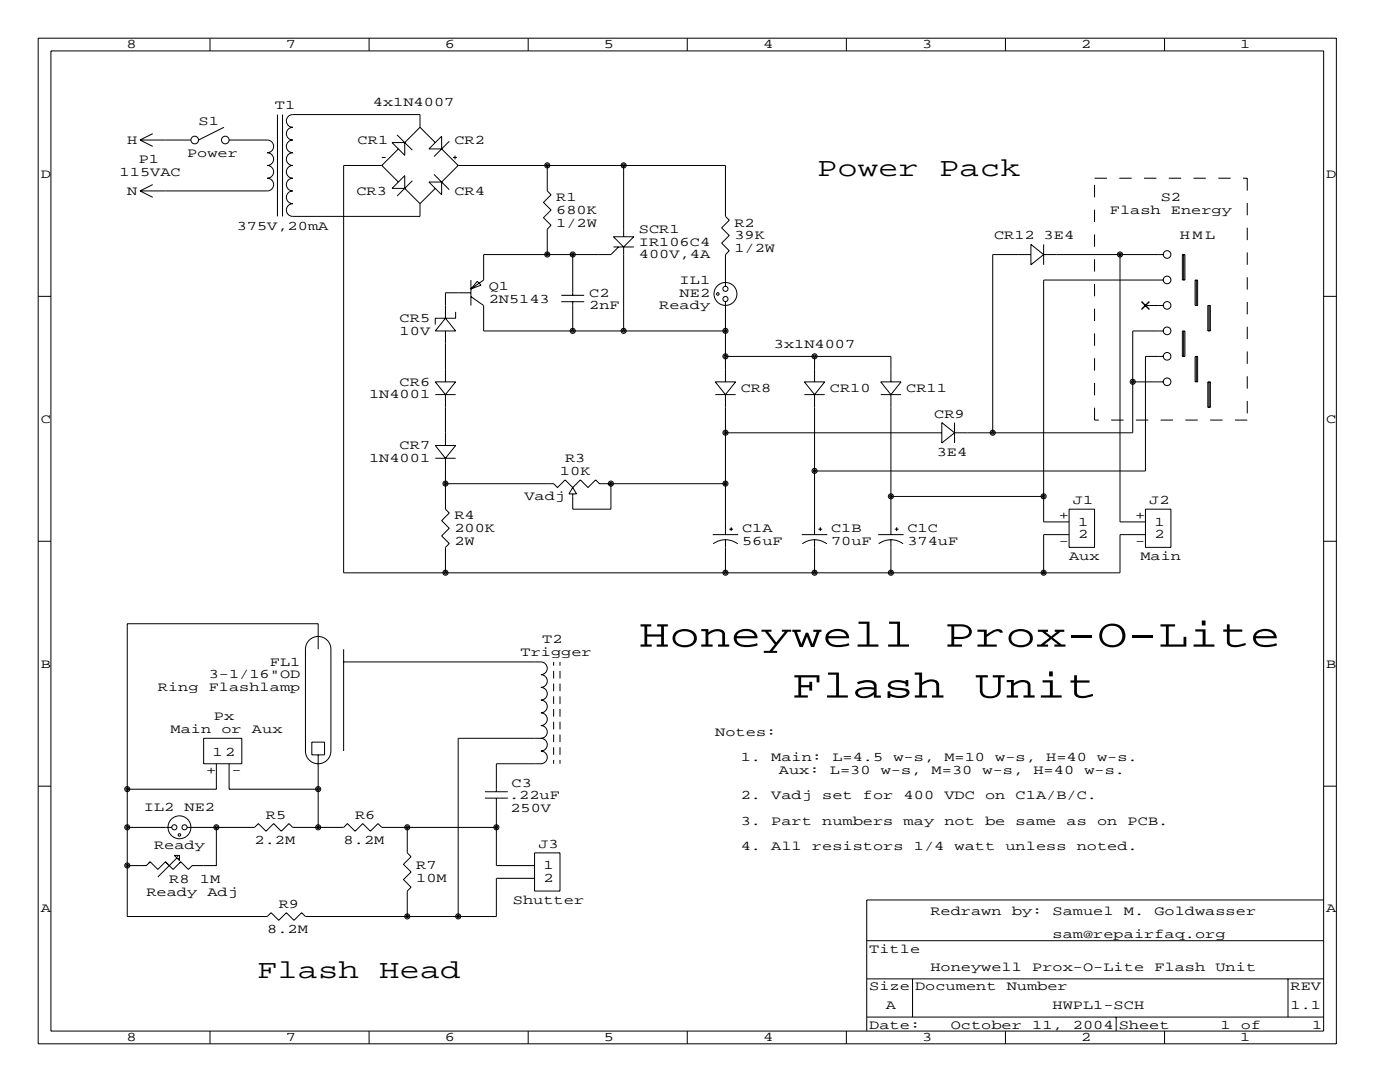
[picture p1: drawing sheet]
<svg xmlns="http://www.w3.org/2000/svg" width="279mm" height="216mm" viewBox="0 0 279 216" stroke-linecap="round" stroke-linejoin="round" font-family="sans-serif">
<g fill="none" stroke="#000" stroke-width=".2">
<path d="M7.6 7.6h259.1v200.7h-259.1zM10.2 10.2h254v195.5h-254zM41.9 7.6v2.6M73.7 7.6v2.6M105.4 7.6v2.6M137.2 7.6v2.6M168.9 7.6v2.6M200.7 7.6v2.6M232.4 7.6v2.6M27.9 38.1l2.6 1.3M27.9 27.9l2.6 1.3M27.9 27.9h10.2"/>
<path d="M30.5 36.8l-2.6 1.3M30.5 26.7l-2.6 1.2M44.7 25.4l-5.1 2.5M45.7 27.9h7.6a1.27 1.27 0 0 1 1.3 1.3 1.27 1.27 0 0 1-1.3 1.3 1.27 1.27 0 0 1 1.3 1.2 1.27 1.27 0 0 1-1.3 1.3 1.27 1.27 0 0 1 1.3 1.3 1.27 1.27 0 0 1-1.3 1.3 1.27 1.27 0 0 1 1.3 1.2 1.27 1.27 0 0 1-1.3 1.3h-25.4M55.4 22.9v20.3M56.4 22.9v20.3M76.2 33l3.3 3.3M76.2 31.4h.8M76.2 33h-7.6v81.3h154.9v-7.6h5.1M78.2 28.4h2.6v2.6zM78.2 37.6l2.6-2.5v2.5zM79.2 26.9l3.1 3.1"/>
<path d="M79.5 29.7l-3.3 3.3M80.8 37.6l3 3M82.3 36.1l-3.1 3M83.8 25.4v-2.5h-25.4a1.27 1.27 0 0 0-1.3 1.2 1.27 1.27 0 0 0 1.3 1.3 1.27 1.27 0 0 0-1.2 1.3 1.27 1.27 0 0 0 1.2 1.2 1.27 1.27 0 0 0-1.3 1.3 1.27 1.27 0 0 0 1.3 1.3 1.27 1.27 0 0 0-1.2 1.3 1.27 1.27 0 0 0 1.2 1.2 1.27 1.27 0 0 0-1.3 1.3 1.27 1.27 0 0 0 1.3 1.3 1.27 1.27 0 0 0-1.3 1.2 1.27 1.27 0 0 0 1.3 1.3 1.27 1.27 0 0 0-1.3 1.3 1.27 1.27 0 0 0 1.3 1.2 1.27 1.27 0 0 0-1.3 1.3 1.27 1.27 0 0 0 1.3 1.3h25.4v-2.6M83.8 25.4l-3 3M83.8 25.4l3.1 3M85.6 29.7l2.5-2.5v2.5zM85.6 36.3h2.5v2.6zM86.6 34.8l3.1 3M86.9 37.6l-3.1 3M88.1 29.7l3.3 3.3M89.7 28.2l-3.1 3"/>
<path d="M90.4 31.4h.8M90.8 31v.8M91.4 33h53.4v10.2l.7 .7-1.5 1.6 1.5 1.5-1.5 1.5 1.5 1.5-.7 .8v6.3M91.4 33l-3.3 3.3M109.2 33v5.1l.8 .8-1.5 1.5 1.5 1.5-1.5 1.5 1.5 1.6-.8 .7v5.1M124.5 33v14.2M7.6 59.1h2.6M94 55.9v5.1M94 58.4h-5.1v5.1M94 59.2l2.5 1.8v5h48.3M95.2 56.1l.8 .8-2 .8zM112 58.9h4.6"/>
<path d="M114.3 50.8v8.1M122.4 47.2h4.1l-2 2.1zM122.4 49.3h4.1M123.4 49.3l-1.5 1.5h-25.4v5.1l-2.5 1.8M124.5 49.3v16.7M205.7 50.8h-7.6v35.6M205.7 48.8l2.6 2-2.6 2zM208.3 50.8h23.9M208.3 48.8v4M223.5 50.8v53.3h5.1M232.2 55.9h-23.9v48.2h5.1M236 50.8h.5v5.1h-.5z"/>
<path d="M236.2 50.8v5.1M238.5 55.9h.5v5.1h-.5zM238.8 55.9v5.1M264.2 59.1h2.5M86.9 76.2h4l-2 2.5zM86.9 78.7h4M88.9 66v10.2M88.9 78.7v10.2M88.9 63.5l2 2.5h-4zM90.9 62.2v1.3h-4v1.3M112 60.2h4.6M114.3 60.2v5.8"/>
<path d="M142.7 76.2h4.1l-2 2.5zM142.7 78.7h4.1M144.8 60.2v16M144.8 78.7v28M144.8 71.1h33v5.1M160.5 76.2h4.1l-2 2.5zM160.5 78.7h4.1M162.6 71.1v5.1M162.6 78.7v28M175.8 76.2h4l-2 2.5zM175.8 78.7h4M177.8 78.7v28"/>
<path d="M226.1 76.2h6.1M227.8 60.2l1.6 1.5M228.6 61h3.6M229.4 60.2l-1.6 1.5M232.2 66h-6.1v20.4h-35.6M232.2 71.1h-3.6v22.9h-66M236 66h.5v5.1h-.5zM236.2 66v5.1M238.5 71.1h.5v5.1h-.5zM238.8 71.1v5.1M241 61h.6v5h-.6zM241 76.2h.6v5.1h-.6z"/>
<path d="M241.3 61v5M241.3 76.2v5.1M86.9 88.9h4l-2 2.5zM86.9 91.4h4M88.9 96.5h21.6l.8 .8 1.5-1.5 1.5 1.5M88.9 91.4v10.2l.8 .8-1.6 1.5 1.6 1.5-1.6 1.5 1.6 1.6-.8 .7v5.1M114.3 97.3l.8 1.3h-1.6zM121.9 96.5v5.1h-7.6v-3M144.8 86.4h.1M144.8 96.5h-25.2l-.7-.7-1.6 1.5-1.5-1.5-1.5 1.5M144.8 86.4h43.2M177.8 99.1h.1"/>
<path d="M177.8 99.1h30.5M188 84.3l2.5 2.1-2.5 2zM190.5 84.3v4.1M7.6 108h2.6M142.2 106.7h5.1M142.3 108.5a4.1 4.1 0 0 1 4.9 0M144.8 107.7v6.6M145.5 105.6h.8M145.9 105.2v.8M160 106.7h5.1M160.1 108.5a4.1 4.1 0 0 1 4.9 0M162.6 107.7v6.6"/>
<path d="M163.3 105.6h.8M163.7 105.2v.8M175.3 106.7h5M175.4 108.5a4.1 4.1 0 0 1 4.8 0M177.8 107.7v6.6M178.6 105.6h.7M178.9 105.2v.8M208.3 114.3h.1M213.4 106.7h-5.1v7.6M213.4 101.6h5v7.6h-5zM228.6 101.6h5.1v7.6h-5.1zM264.2 108h2.5"/>
<path d="M61.9 127.6a2.54 2.54 0 0 1 2.7-.3 2.54 2.54 0 0 1 1.4 2.2v20.4a2.54 2.54 0 0 1-2.5 2.5 2.54 2.54 0 0 1-2.5-2.5v-20.4a2.54 2.54 0 0 1 .9-1.9zM63.2 127h.6M63.5 129.5v-5h-38.1v58.4h27.9l.8-.8 1.5 1.5 1.5-1.5 1.6 1.5 1.5-1.5 .8 .8h38.1v-7.6h7.6M68.6 132.1h39.3a1.27 1.27 0 0 1 1.3 1.2 1.27 1.27 0 0 1-1.3 1.3 1.27 1.27 0 0 1 1.3 1.3 1.27 1.27 0 0 1-1.3 1.3 1.27 1.27 0 0 1 1.3 1.2 1.27 1.27 0 0 1-1.3 1.3 1.27 1.27 0 0 1 1.3 1.3 1.27 1.27 0 0 1-1.3 1.2 1.27 1.27 0 0 1 1.3 1.3 1.27 1.27 0 0 1-1.3 1.3 1.27 1.27 0 0 1 1.3 1.2 1.27 1.27 0 0 1-1.3 1.3M68.6 129.5v20.4M110.5 132.1v.7M110.5 133.9v1.5M110.5 136.4v1.5M110.5 138.9v1.6M111.8 132.1v.7M111.8 133.9v1.5M111.8 136.4v1.5"/>
<path d="M111.8 138.9v1.6M7.6 156.9h2.6M40.6 147.3h7.7v5.1h-7.7zM43.2 152.4v5.1h-17.8M45.7 152.4v5.1h17.8M62.2 148.1h2.6v2.5h-2.6zM63.5 150.6v14.5M96.8 159.3h4.5M96.8 158h4.5M99.1 159.3v13.4h7.6M107.9 147.3a1.27 1.27 0 0 1 1.3 1.3 1.27 1.27 0 0 1-1.3 1.3 1.27 1.27 0 0 1 1.3 1.2 1.27 1.27 0 0 1-1.3 1.3h-8.8v5.6M107.9 147.3h-16.5v35.6"/>
<path d="M110.5 141.5v1.5M110.5 144v1.5M110.5 146.6v1.5M110.5 149.1v1.5M110.5 151.6v.8M111.8 141.5v1.5M111.8 144v1.5M111.8 146.6v1.5M111.8 149.1v1.5M111.8 151.6v.8M264.2 156.9h2.5M25.4 172.7h.1"/>
<path d="M25.4 165.1h8.9M34.8 170.7h1v1zM35.3 171.2l-3.8 3.8M35.3 170.9h.3M35.6 171.2h.1M37.3 165.1h13.5l.8-.8 1.5 1.6 1.5-1.6 1.5 1.6 1.6-1.6 .7 .8h10.2l.7-.8 1.6 1.6 1.5-1.6 1.5 1.6 1.5-1.6 .8 .8h22.9M43.2 165.1v7.6h-4.8l-.8 .8-1.5-1.5-1.6 1.5-1.5-1.5-1.5 1.5-1.5-1.5-.8 .7h-3.8M81.3 165.1v5.1l.7 .7-1.5 1.6 1.5 1.5-1.5 1.5 1.5 1.5-.7 .8v5.1M106.7 170.2h5.1v7.6h-5.1zM264.2 179.6h-91.2v26.1M173 195.3h91.2M173 187.7h91.2"/>
<path d="M182.1 195.3v7.6M257 195.3v7.6M41.9 205.7v2.6M73.7 205.7v2.6M105.4 205.7v2.6M137.2 205.7v2.6M168.9 205.7v2.6M173 202.9h91.2M200.7 205.7v2.6M222.8 202.9v2.8M232.4 205.7v2.6"/>
<circle cx="38.9" cy="27.9" r=".76"/>
<circle cx="45" cy="27.9" r=".76"/>
<circle cx="109.2" cy="33" r=".51"/>
<circle cx="109.2" cy="33" r=".25"/>
<circle cx="124.5" cy="33" r=".51"/>
<circle cx="124.5" cy="33" r=".25"/>
<circle cx="109.2" cy="50.8" r=".51"/>
<circle cx="109.2" cy="50.8" r=".25"/>
<circle cx="114.3" cy="50.8" r=".51"/>
<circle cx="114.3" cy="50.8" r=".25"/>
<circle cx="143.3" cy="58.7" r=".25"/>
<circle cx="144.8" cy="58.7" r="2.29"/>
<circle cx="144.8" cy="57.6" r=".51"/>
<circle cx="144.8" cy="59.7" r=".51"/>
<circle cx="223.5" cy="50.8" r=".51"/>
<circle cx="223.5" cy="50.8" r=".25"/>
<circle cx="232.9" cy="50.8" r=".76"/>
<circle cx="232.9" cy="55.9" r=".76"/>
<circle cx="114.3" cy="66" r=".51"/>
<circle cx="114.3" cy="66" r=".25"/>
<circle cx="124.5" cy="66" r=".51"/>
<circle cx="124.5" cy="66" r=".25"/>
<circle cx="144.8" cy="66" r=".51"/>
<circle cx="144.8" cy="71.1" r=".51"/>
<circle cx="144.8" cy="66" r=".25"/>
<circle cx="144.8" cy="71.1" r=".25"/>
<circle cx="162.6" cy="71.1" r=".51"/>
<circle cx="162.6" cy="71.1" r=".25"/>
<circle cx="226.1" cy="76.2" r=".51"/>
<circle cx="226.1" cy="76.2" r=".25"/>
<circle cx="232.9" cy="76.2" r=".76"/>
<circle cx="232.9" cy="66" r=".76"/>
<circle cx="232.9" cy="60.9" r=".76"/>
<circle cx="232.9" cy="71.1" r=".76"/>
<circle cx="88.9" cy="96.5" r=".51"/>
<circle cx="88.9" cy="96.5" r=".25"/>
<circle cx="121.9" cy="96.5" r=".51"/>
<circle cx="121.9" cy="96.5" r=".25"/>
<circle cx="144.8" cy="96.5" r=".51"/>
<circle cx="144.8" cy="86.3" r=".51"/>
<circle cx="144.8" cy="96.5" r=".25"/>
<circle cx="144.8" cy="86.3" r=".25"/>
<circle cx="162.6" cy="94" r=".51"/>
<circle cx="162.6" cy="94" r=".25"/>
<circle cx="177.8" cy="99" r=".51"/>
<circle cx="177.8" cy="99" r=".25"/>
<circle cx="198.1" cy="86.3" r=".51"/>
<circle cx="198.1" cy="86.3" r=".25"/>
<circle cx="208.3" cy="99" r=".51"/>
<circle cx="208.3" cy="99" r=".25"/>
<circle cx="88.9" cy="114.3" r=".51"/>
<circle cx="88.9" cy="114.3" r=".25"/>
<circle cx="144.8" cy="114.3" r=".51"/>
<circle cx="144.8" cy="114.3" r=".25"/>
<circle cx="162.6" cy="114.3" r=".51"/>
<circle cx="162.6" cy="114.3" r=".25"/>
<circle cx="177.8" cy="114.3" r=".51"/>
<circle cx="177.8" cy="114.3" r=".25"/>
<circle cx="208.3" cy="114.3" r=".51"/>
<circle cx="208.3" cy="114.3" r=".25"/>
<circle cx="25.4" cy="157.5" r=".51"/>
<circle cx="25.4" cy="157.5" r=".25"/>
<circle cx="63.5" cy="157.5" r=".51"/>
<circle cx="63.5" cy="157.5" r=".25"/>
<circle cx="25.4" cy="165.1" r=".51"/>
<circle cx="25.4" cy="172.7" r=".51"/>
<circle cx="25.4" cy="165.1" r=".25"/>
<circle cx="25.4" cy="172.7" r=".25"/>
<circle cx="34.8" cy="165.1" r=".51"/>
<circle cx="35.8" cy="165.1" r="2.29"/>
<circle cx="35.8" cy="166.6" r=".25"/>
<circle cx="36.8" cy="165.1" r=".51"/>
<circle cx="43.2" cy="165.1" r=".51"/>
<circle cx="43.2" cy="165.1" r=".25"/>
<circle cx="63.5" cy="165.1" r=".51"/>
<circle cx="63.5" cy="165.1" r=".25"/>
<circle cx="81.3" cy="165.1" r=".51"/>
<circle cx="81.3" cy="165.1" r=".25"/>
<circle cx="99.1" cy="165.1" r=".51"/>
<circle cx="99.1" cy="165.1" r=".25"/>
<circle cx="81.3" cy="182.9" r=".51"/>
<circle cx="81.3" cy="182.9" r=".25"/>
<circle cx="91.4" cy="182.9" r=".51"/>
<circle cx="91.4" cy="182.9" r=".25"/>
</g>
<path d="M218.4 35.6h30.5M248.9 35.6v48.2M218.4 83.8v-48.2M248.9 83.8h-30.5" fill="none" stroke="#000" stroke-width=".2" stroke-dasharray="2.5" stroke-linecap="butt"/>
<g font-size="7.9">
<text x="127.5" y="129">Honeywell</text>
<text x="188.5" y="129">Prox-O-Lite</text>
<text x="158" y="139.2">Flash</text>
<text x="194.6" y="139.2">Unit</text>
</g>
<g font-size="5.3">
<text x="163.1" y="35.1">Power</text>
<text x="187.5" y="35.1">Pack</text>
<text x="51.3" y="195.1">Flash</text>
<text x="75.7" y="195.1">Head</text>
</g>
<g font-size="2.6">
<text x="25.3" y="9.7">8</text>
<text x="57" y="9.7">7</text>
<text x="88.8" y="9.7">6</text>
<text x="120.5" y="9.7">5</text>
<text x="152.3" y="9.7">4</text>
<text x="184" y="9.7">3</text>
<text x="215.8" y="9.7">2</text>
<text x="247.5" y="9.7">1</text>
<text x="54.9" y="21.8">T1</text>
<text x="74.4" y="21.1">4x1N4007</text>
<text x="25.4" y="28.7">H</text>
<text x="39.6" y="24.9">S1</text>
<text x="71.4" y="28.7">CR1</text>
<text x="90.7" y="28.7">CR2</text>
<text x="8.1" y="35.5">D</text>
<text x="23.9" y="35.1">115VAC</text>
<text x="27.7" y="32.5">P1</text>
<text x="37.3" y="31.2">Power</text>
<text x="264.7" y="35.5">D</text>
<text x="25.4" y="38.9">N</text>
<text x="71.1" y="38.9">CR3</text>
<text x="90.7" y="38.9">CR4</text>
<text x="111" y="40.1">R1</text>
<text x="231.6" y="40.1">S2</text>
<text x="47.2" y="46">375V,20mA</text>
<text x="111" y="42.7">680K</text>
<text x="111" y="45.2">1/2W</text>
<text x="127.5" y="46.5">SCR1</text>
<text x="146.6" y="45.2">R2</text>
<text x="146.6" y="47.8">39K</text>
<text x="198.4" y="47.8">CR12 3E4</text>
<text x="221.5" y="42.7">Flash</text>
<text x="233.7" y="42.7">Energy</text>
<text x="235.5" y="47.8">H M L</text>
<text x="127.5" y="49">IR106C4</text>
<text x="127.5" y="51.6">400V,4A</text>
<text x="146.6" y="50.3">1/2W</text>
<text x="97.5" y="57.9">Q1</text>
<text x="117.6" y="59.2">C2</text>
<text x="135.6" y="56.6">IL1</text>
<text x="135.6" y="59.2">NE2</text>
<text x="79.8" y="64.3">CR5</text>
<text x="97.5" y="60.5">2N5143</text>
<text x="117.6" y="61.7">2nF</text>
<text x="131.6" y="61.7">Ready</text>
<text x="79.8" y="66.8">10V</text>
<text x="154.4" y="69.3">3x1N4007</text>
<text x="79.8" y="77">CR6</text>
<text x="73.7" y="79.5">1N4001</text>
<text x="147.8" y="78.2">CR8</text>
<text x="165.6" y="78.2">CR10</text>
<text x="180.8" y="78.2">CR11</text>
<text x="186.4" y="83.3">CR9</text>
<text x="8.1" y="84.3">C</text>
<text x="79.8" y="89.7">CR7</text>
<text x="264.7" y="84.3">C</text>
<text x="73.7" y="92.2">1N4001</text>
<text x="111.8" y="94.7">10K</text>
<text x="112.8" y="92.2">R3</text>
<text x="186.9" y="90.9">3E4</text>
<text x="104.6" y="99.8">Vadj</text>
<text x="214.1" y="100.6">J1</text>
<text x="229.4" y="100.6">J2</text>
<text x="90.7" y="103.6">R4</text>
<text x="90.7" y="106.2">200K</text>
<text x="148.1" y="106.2">C1A</text>
<text x="165.9" y="106.2">C1B</text>
<text x="181.1" y="106.2">C1C</text>
<text x="211.3" y="103.6">+</text>
<text x="215.1" y="104.9">1</text>
<text x="215.1" y="107.4">2</text>
<text x="226.6" y="103.6">+</text>
<text x="230.4" y="104.9">1</text>
<text x="230.4" y="107.4">2</text>
<text x="90.7" y="108.7">2W</text>
<text x="148.1" y="108.7">56uF</text>
<text x="165.9" y="108.7">70uF</text>
<text x="181.1" y="108.7">374uF</text>
<text x="211.3" y="108.7">-</text>
<text x="213.4" y="111.8">Aux</text>
<text x="226.6" y="108.7">-</text>
<text x="227.6" y="111.8">Main</text>
<text x="103.9" y="130.8">Trigger</text>
<text x="108.2" y="128.3">T2</text>
<text x="8.1" y="133.2">B</text>
<text x="31.5" y="137.9">Ring</text>
<text x="41.7" y="135.4">3-1/16&quot;OD</text>
<text x="41.7" y="137.9">Flashlamp</text>
<text x="53.8" y="132.8">FL1</text>
<text x="264.7" y="133.2">B</text>
<text x="42.7" y="143.8">Px</text>
<text x="34" y="146.3">Main</text>
<text x="44.2" y="146.3">or</text>
<text x="50.3" y="146.3">Aux</text>
<text x="142.7" y="146.8">Notes:</text>
<text x="41.1" y="154.4">+</text>
<text x="42.4" y="150.9">1 2</text>
<text x="46.2" y="154.4">-</text>
<text x="147.8" y="151.9">1.</text>
<text x="153.9" y="151.9">Main:</text>
<text x="155.4" y="154.4">Aux:</text>
<text x="165.6" y="154.4">L=30</text>
<text x="166.1" y="151.9">L=4.5</text>
<text x="175.8" y="154.4">w-s,</text>
<text x="178.3" y="151.9">w-s,</text>
<text x="185.9" y="154.4">M=30</text>
<text x="188.5" y="151.9">M=10</text>
<text x="196.1" y="154.4">w-s,</text>
<text x="198.6" y="151.9">w-s,</text>
<text x="206.2" y="154.4">H=40</text>
<text x="208.8" y="151.9">H=40</text>
<text x="216.4" y="154.4">w-s.</text>
<text x="218.9" y="151.9">w-s.</text>
<text x="28.7" y="161.8">IL2</text>
<text x="36.8" y="161.8">NE2</text>
<text x="101.6" y="159.5">.22uF</text>
<text x="102.1" y="157">C3</text>
<text x="147.8" y="159.5">2.</text>
<text x="153.9" y="159.5">Vadj</text>
<text x="164.1" y="159.5">set</text>
<text x="172.2" y="159.5">for</text>
<text x="180.3" y="159.5">400</text>
<text x="188.5" y="159.5">VDC</text>
<text x="196.6" y="159.5">on</text>
<text x="202.7" y="159.5">C1A/B/C.</text>
<text x="53.1" y="163.3">R5</text>
<text x="70.9" y="163.3">R6</text>
<text x="101.9" y="162.1">250V</text>
<text x="147.8" y="164.6">3.</text>
<text x="153.9" y="164.6">Part</text>
<text x="164.1" y="164.6">numbers</text>
<text x="180.3" y="164.6">may</text>
<text x="188.5" y="164.6">not</text>
<text x="196.6" y="164.6">be</text>
<text x="202.7" y="164.6">same</text>
<text x="212.9" y="164.6">as</text>
<text x="218.9" y="164.6">on</text>
<text x="225" y="164.6">PCB.</text>
<text x="30.7" y="169.4">Ready</text>
<text x="50.8" y="168.4">2.2M</text>
<text x="68.6" y="168.4">8.2M</text>
<text x="83.1" y="173.5">R7</text>
<text x="107.4" y="169.2">J3</text>
<text x="108.5" y="173.5">1</text>
<text x="147.8" y="169.7">4.</text>
<text x="153.9" y="169.7">All</text>
<text x="162.1" y="169.7">resistors</text>
<text x="182.4" y="169.7">1/4</text>
<text x="190.5" y="169.7">watt</text>
<text x="200.7" y="169.7">unless</text>
<text x="214.9" y="169.7">noted.</text>
<text x="29.2" y="178.8">Ready</text>
<text x="33.8" y="176.3">R8</text>
<text x="39.9" y="176.3">1M</text>
<text x="41.4" y="178.8">Adj</text>
<text x="83.1" y="176">10M</text>
<text x="108.5" y="176">2</text>
<text x="8.1" y="182.1">A</text>
<text x="55.6" y="181.1">R9</text>
<text x="102.4" y="180.3">Shutter</text>
<text x="185.7" y="182.6">Redrawn</text>
<text x="201.9" y="182.6">by:</text>
<text x="210.1" y="182.6">Samuel</text>
<text x="224.3" y="182.6">M.</text>
<text x="230.4" y="182.6">Goldwasser</text>
<text x="264.7" y="182.1">A</text>
<text x="53.3" y="186.2">8.2M</text>
<text x="173.5" y="190.2">Title</text>
<text x="210.1" y="187.2">sam@repairfaq.org</text>
<text x="173.5" y="197.6">Size Document</text>
<text x="185.7" y="193.8">Honeywell</text>
<text x="200.9" y="197.6">Number</text>
<text x="206" y="193.8">Prox-O-Lite</text>
<text x="230.4" y="193.8">Flash</text>
<text x="242.6" y="193.8">Unit</text>
<text x="257.6" y="197.6">REV</text>
<text x="176.8" y="201.4">A</text>
<text x="210.1" y="201.4">HWPL1-SCH</text>
<text x="257.6" y="201.4">1.1</text>
<text x="25.3" y="207.8">8</text>
<text x="57" y="207.8">7</text>
<text x="88.8" y="207.8">6</text>
<text x="120.5" y="207.8">5</text>
<text x="152.3" y="207.8">4</text>
<text x="173.5" y="205.2">Date:</text>
<text x="184" y="207.8">3</text>
<text x="189.7" y="205.2">October</text>
<text x="206" y="205.2">11,</text>
<text x="214.1" y="205.2">2004 Sheet</text>
<text x="215.8" y="207.8">2</text>
<text x="243.6" y="205.2">1</text>
<text x="247.5" y="207.8">1</text>
<text x="247.7" y="205.2">of</text>
<text x="261.9" y="205.2">1</text>
</g>
</svg>
